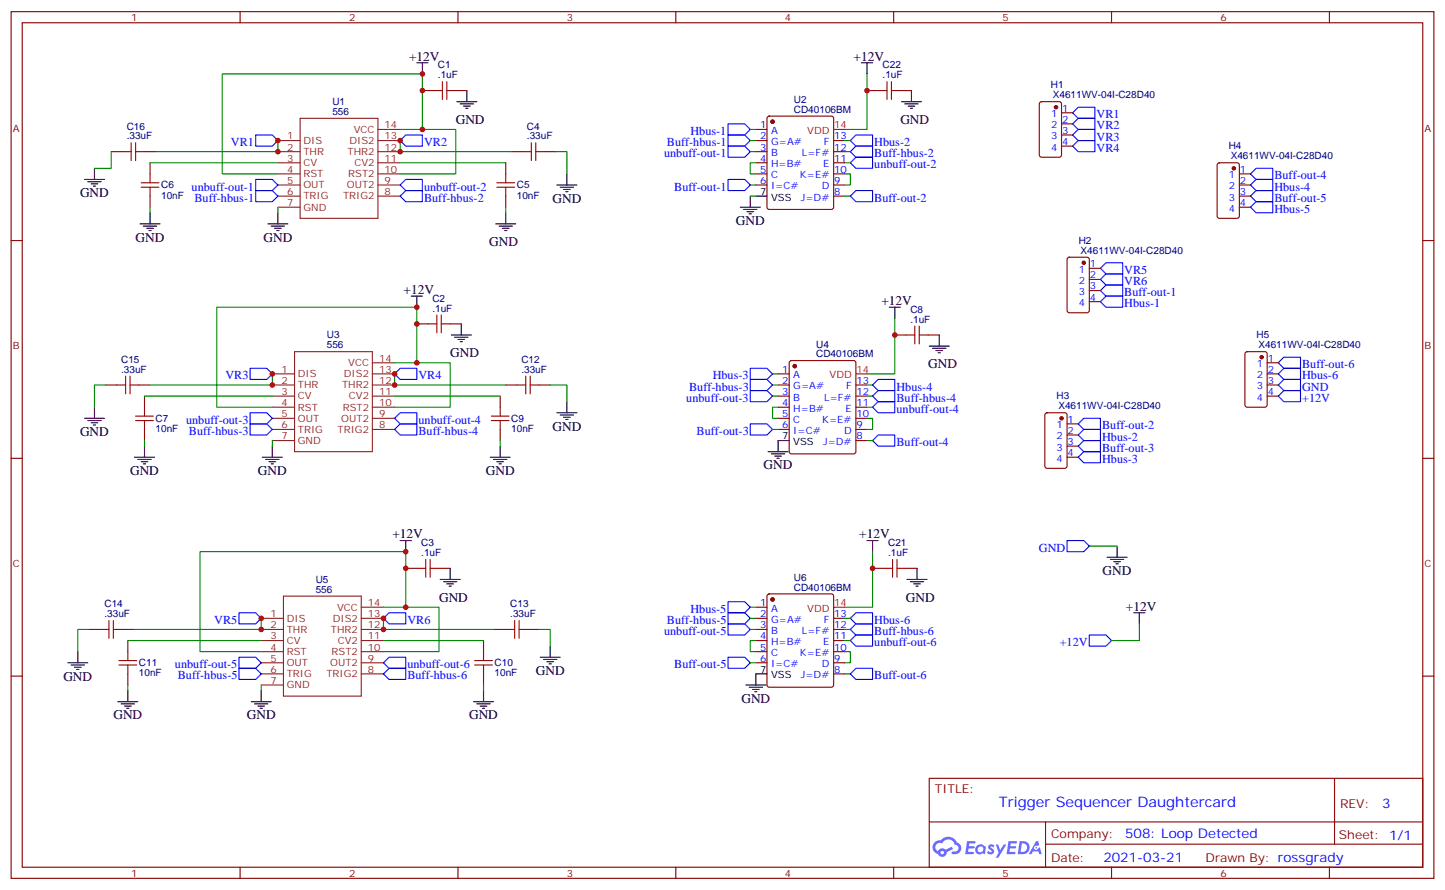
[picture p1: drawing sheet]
<svg xmlns="http://www.w3.org/2000/svg" width="459mm" height="283mm" viewBox="0 0 459 283" stroke-linecap="round" stroke-linejoin="round" font-family="sans-serif">
<g fill="none" stroke="#870000" stroke-width=".35">
<path d="M3.5 3.7h451.6v275.2h-451.6zM7.1 7.2h444.5v268.1h-444.5zM76.2 3.7v3.5M145.3 3.7v3.5M214.5 3.7v3.5M283.6 3.7v3.5M352.8 3.7v3.5M421.9 3.7v3.5M3.5 76.4h3.6M451.6 76.4h3.5M3.5 145.5h3.6M451.6 145.5h3.5"/>
<path d="M3.5 214.7h3.6M451.6 214.7h3.5M294.9 247.1h156.7v28.2h-156.7zM423.5 247.1l.1 20.9M76.2 275.3v3.6M145.3 275.3v3.6M214.5 275.3v3.6M283.6 275.3v3.6M295 261h156.4M331.8 268h119.6M331.8 261v14.1M352.8 275.3v3.6"/>
<path d="M421.9 275.3v3.6"/>
</g>
<g fill="#5487ff">
<path d="M313.9 268.3a1.22 1.22 0 0 1 1.7 .3l-.4 .5a.47 .47 0 0 0-.3-.4 .47 .47 0 0 0-.5 .2l.2 .3a1.14 1.14 0 0 1 .7 1.7 1.14 1.14 0 0 1-1.9 0l-.2-.2 .5-.5 .7 .4a.29 .29 0 0 0 .4-.3 .29 .29 0 0 0-.3-.3 1.04 1.04 0 0 1-.6-1.7z"/>
<path d="M306.9 267h2.4l.3 .2-.1 .5-1.9 .1-.1 .8h1.5l.4 .4-.4 .4h-1.6l-.2 1.1h1.8l.1 .3-.1 .4h-2.7z"/>
<path d="M320.1 267.1l2.6 .1-.1 .5-1.8 .1-.1 .8h1.5l.3 .4-.4 .4h-1.5l-.2 1.1h1.7l.2 .3-.2 .3-2.6 .1z"/>
<path d="M328.8 267.1h.7l.3 1.2-.6 .3a.69 .69 0 0 0-1 .3 .69 .69 0 0 0 .5 1 .69 .69 0 0 0 .8-.7l.5-.2 .6 2.2h-.8l-.2-.9h-1.7l-.5 .9h-.9z"/>
<path d="M316 268.1h.8l.6 1.9 1.1-1.9h.9l-2.5 4.2h-.9l.9-1.5z"/>
<path d="M323.6 267.1l-.6 4.1h1.4a2.11 2.11 0 0 0 2.4-2.1 2.11 2.11 0 0 0-2.5-2zM324.3 267.8a1.43 1.43 0 0 1 1.7 1.6 1.43 1.43 0 0 1-2.1 1.1z"/>
<path d="M309.9 268.7a1.54 1.54 0 0 0-.1 2.1 1.54 1.54 0 0 0 2.2 .2l.6 .2 .3-2.3-.6-.3a1.49 1.49 0 0 0-2.4 .1zM310.2 269.7a.94 .94 0 0 1 1.8 0 .94 .94 0 0 1-1.8 0z"/>
<path d="M296.6 267.4a2.18 2.18 0 0 0 1.1 3.7 1.44 1.44 0 0 0 1.6 1 1.44 1.44 0 0 0 1.2-1.5l2-1-.4-.8-2 1a1.47 1.47 0 0 0-2.4 .5 1.39 1.39 0 0 1-.7-2 1.39 1.39 0 0 1 2-.5 2.12 2.12 0 0 1 2.2-1.3 2.12 2.12 0 0 1 1.9 1.7 1.14 1.14 0 0 1 1.1 1.4 1.14 1.14 0 0 1-1.7 .8 .43 .43 0 0 0-.5 .3 .43 .43 0 0 0 .4 .5 1.98 1.98 0 0 0 2.5-1.2 1.98 1.98 0 0 0-1.2-2.5 3.1 3.1 0 0 0-5.3-.7l-.8 .1zM298.5 270.7a.55 .55 0 0 1 1.1 0 .55 .55 0 0 1-1.1 0z"/>
<circle cx="328.8" cy="269.2" r=".26"/>
</g>
<g fill="none" stroke="#000" stroke-width=".35">
<path d="M132.3 19.9h3.5M134.1 19.9v3.6M273.4 19.9h3.5M275.2 19.9v3.6M145 32.3h6.3M146 33h4.3M147.1 33.7h2.1M147.8 34.4h.7M148.2 28.8v3.5M286.1 32.3h6.4M287.2 33h4.2M288.2 33.7h2.1"/>
<path d="M288.9 34.4h.7M289.3 28.8v3.5M26.8 57h6.4M27.9 57.7h4.2M28.9 58.4h2.1M29.6 59.1h.7M30 53.4v3.6M176.7 58.7h6.4M177.8 59.4h4.2M179.9 55.2v3.5M44.4 71.1h6.4M45.5 71.8h4.2"/>
<path d="M46.6 72.5h2.1M47.3 73.2h.7M47.6 67.6v3.5M85 71.1h6.4M86.1 71.8h4.2M87.1 72.5h2.2M87.8 73.2h.7M88.2 67.6v3.5M157.3 71.1h6.4M158.4 71.8h4.2M159.5 72.5h2.1M160.2 73.2h.7"/>
<path d="M160.5 67.6v3.5M178.9 60.1h2.1M179.6 60.9h.7M234.9 65.8h6.4M236 66.5h4.2M237.1 67.2h2.1M237.8 67.9h.7M238.1 62.3v3.5M239.9 62.3h3.5M130.5 94h3.6M132.3 94v3.5M282.2 97.5h3.6"/>
<path d="M284 97.5v3.6M143.2 106.4h6.4M144.3 107.1h4.2M145.3 107.8h2.2M146 108.5h.8M146.4 102.8v3.6M294.9 109.9h6.4M296 110.6h4.2M297 111.3h2.2M297.7 112h.7M298.1 106.4v3.5M26.8 132.8h6.4"/>
<path d="M27.9 133.5h4.2M28.9 134.2h2.1M29.6 134.9h.7M30 129.3v3.5M176.7 131.1h6.4M177.8 131.8h4.2M178.9 132.5h2.1M179.6 133.2h.7M179.9 127.5v3.6M250.5 139.9h-3.6v3.5M42.7 145.2h6.3M43.7 145.9h4.3"/>
<path d="M44.8 146.6h2.1M45.5 147.3h.7M45.9 141.6v3.6M83.3 145.2h6.3M84.3 145.9h4.2M85.4 146.6h2.1M86.1 147.3h.7M86.4 141.6v3.6M155.6 145.2h6.3M156.6 145.9h4.3M157.7 146.6h2.1M158.4 147.3h.7"/>
<path d="M158.7 141.6v3.6M243.8 143.4h6.3M244.8 144.1h4.3M245.9 144.8h2.1M246.6 145.5h.7M127 171.6h3.5M128.8 171.6v3.6M275.2 171.6h3.5M276.9 171.6v3.6M351.4 176.9h6.3M352.4 177.6h4.3M353.5 178.3h2.1"/>
<path d="M354.2 179h.7M354.5 173.4v3.5M139.7 184h6.3M140.8 184.7h4.2M141.8 185.4h2.1M142.5 186.1h.7M142.9 180.4v3.6M287.9 184h6.3M288.9 184.7h4.3M290 185.4h2.1M290.7 186.1h.7M291 180.4v3.6"/>
<path d="M359.8 194.6h3.6M361.6 194.6v3.5M21.5 210.4h6.4M22.6 211.1h4.2M23.6 211.8h2.2M24.3 212.5h.7M24.7 206.9v3.5M40.6 219.3v3.5M82.9 219.3v3.5M153.5 219.3v3.5M171.4 208.7h6.4M172.5 209.4h4.2"/>
<path d="M173.6 210.1h2.1M174.3 210.8h.7M174.6 205.1v3.6M236.7 217.5h6.4M237.8 218.2h4.2M238.8 218.9h2.1M239.5 219.6h.7M243.4 214h-3.5v3.5M37.4 222.8h6.3M38.5 223.5h4.2M39.5 224.2h2.1M40.2 224.9h.7"/>
<path d="M79.7 222.8h6.4M80.8 223.5h4.2M81.8 224.2h2.2M82.5 224.9h.8M150.3 222.8h6.3M151.3 223.5h4.3M152.4 224.2h2.1M153.1 224.9h.7"/>
</g>
<g fill="none" stroke="#008700" stroke-width=".35">
<path d="M275.2 23.5v17.6h-7.1M35.3 48.2v5.2h-5.3M47.6 51.7h40.6M88.2 44.6v3.6h-38.8M127 41.1h7.1v-17.6h-63.5v31.7h17.6M127 44.6v3.6h35.3M127 51.7h33.5M134.1 41.1h10.5v14.1h-17.6M176.4 48.2h3.5v7M238.1 41.1h1.8M238.1 44.6h1.8M238.1 48.2h1.8"/>
<path d="M238.1 58.7h1.8M239.9 51.7h-1.8v3.5h1.8M268.1 55.2h1.8v3.5h-1.8M268.1 44.6h1.8M268.1 48.2h1.8M268.1 51.7h1.8M47.6 65.8v1.8M88.2 65.8v1.8M160.5 65.8v1.8M238.1 62.3h1.8M268.1 62.3h1.8M86.4 118.7v3.5h-38.8"/>
<path d="M125.2 115.2h7.1v-17.7h-63.5v31.8h17.6M125.2 118.7v3.5h35.3M132.3 115.2h10.6v14.1h-17.7M245.2 118.7h1.7M284 101.1v17.6h-8.8M33.5 122.2h-3.5v7.1M45.9 125.8h40.5M45.9 139.9v1.7M86.4 139.9v1.7M125.2 125.8h33.5M158.7 139.9v1.7M174.6 122.2h5.3v5.3"/>
<path d="M245.2 122.2h1.7M245.2 125.8h1.7M245.2 136.3h1.7M246.9 129.3h-1.7v3.5h1.7M275.2 132.8h1.7v3.5h-1.7M275.2 122.2h1.7M275.2 125.8h1.7M275.2 139.9h1.7M275.2 129.3h1.7M276.9 175.2v17.6h-8.8M345.7 173.4h8.8M28.2 199.8h-3.5v7.1"/>
<path d="M82.9 196.3v3.5h-40.6M121.7 192.8h7.1v-17.6h-65.3v31.7h19.4M121.7 196.3v3.5h35.3M128.8 192.8h10.5v14.1h-17.6M171.1 199.8h3.5v5.3M238.1 196.3h1.8M238.1 199.8h1.8M238.1 192.8h1.8M268.1 196.3h1.8M268.1 199.8h1.8M361.6 198.1v5.3h-8.8M40.6 203.4h42.3"/>
<path d="M40.6 217.5v1.8M82.9 217.5v1.8M121.7 203.4h31.8M153.5 217.5v1.8M238.1 210.4h1.8M239.9 203.4h-1.8v3.5h1.8M268.1 206.9h1.8v3.5h-1.8M268.1 214h1.8M268.1 203.4h1.8"/>
</g>
<g fill="#870000" stroke="#870000" stroke-width=".35">
<circle cx="252.2" cy="116.2" r=".53"/>
<circle cx="245.2" cy="190.3" r=".53"/>
<circle cx="335.1" cy="34" r=".53"/>
<circle cx="344" cy="83.4" r=".53"/>
<circle cx="336.9" cy="132.8" r=".53"/>
<circle cx="391.6" cy="53.4" r=".53"/>
<circle cx="245.2" cy="38.6" r=".53"/>
<circle cx="400.4" cy="113.4" r=".53"/>
</g>
<g fill="none" stroke="#870000" stroke-width=".35">
<path d="M134.1 28.8h3.5M144.6 28.8h3.6M243.7 37.1l.4-.2h19.8l.5 .2 .2 .5v28.2l-.3 .5-.4 .2h-19.8l-.5-.2-.2-.5v-28.2zM275.2 28.8h3.5M285.8 28.8h3.5M330.1 32.5l.5-.2h5.6l.6 .4 .1 16.5-.5 .7h-5.8l-.7-.4-.1-16.5zM336.9 35.8h3.5M336.9 39.3h3.5M35.3 48.2h3.5M45.9 48.2h3.5M47.6 51.7v3.5M160.5 51.7v3.5"/>
<path d="M162.3 48.2h3.5M172.9 48.2h3.5M239.9 55.2h3.5M239.9 58.7h3.5M239.9 41.1h3.5M239.9 44.6h3.5M239.9 48.2h3.5M239.9 51.7h3.5M264.6 55.2h3.5M264.6 58.7h3.5M264.6 44.6h3.5M264.6 48.2h3.5"/>
<path d="M264.6 51.7h3.5M336.9 42.9h3.5M336.9 46.4h3.5M386.5 51.9l.5-.2h5.6l.7 .4v16.5l-.4 .7h-5.9l-.7-.4v-16.5zM393.3 55.2h3.6M393.3 58.7h3.6M47.6 62.3v3.5M160.5 62.3v3.5M264.6 62.3h3.5M393.3 62.3h3.6M393.3 65.8h3.6M338.9 81.9l.5-.2h5.6l.7 .4v16.5l-.4 .7h-5.9l-.7-.5v-16.4z"/>
<path d="M345.7 85.2h3.5M345.7 88.7h3.5M345.7 92.3h3.5M345.7 95.8h3.5M132.3 102.8h3.5M142.9 102.8h3.5M246.9 118.7h3.6M250.7 114.7l.5-.2h19.7l.5 .2 .2 .5v28.2l-.2 .5-.5 .2h-19.7l-.5-.2-.2-.5v-28.2zM284 106.4h3.5M294.6 106.4h3.5M395.3 111.9l.5-.2h5.7l.6 .4 .1 16.5-.5 .6-5.9 .1-.6-.5-.1-16.4zM402.2 118.7h3.5"/>
<path d="M402.2 115.2h3.5M33.5 122.2h3.5M44.1 122.2h3.5M45.9 125.8v3.5M45.9 136.3v3.6M158.7 125.8v3.5M158.7 136.3v3.6M160.5 122.2h3.5M171.1 122.2h3.5M246.9 122.2h3.6M246.9 125.8h3.6M246.9 129.3h3.6"/>
<path d="M246.9 132.8h3.6M246.9 136.3h3.6M271.6 122.2h3.6M271.6 125.8h3.6M271.6 129.3h3.6M271.6 132.8h3.6M271.6 136.3h3.6M271.6 139.9h3.6M331.8 131.3l.5-.2h5.7l.6 .4 .1 16.5-.5 .6-5.9 .1-.6-.5-.1-16.4zM338.7 134.6h3.5M338.7 138.1h3.5M402.2 122.2h3.5"/>
<path d="M402.2 125.8h3.5M338.7 141.6h3.5M338.7 145.2h3.5M28.2 199.8h3.5M38.8 199.8h3.5M128.8 180.4h3.5M139.3 180.4h3.6M157 199.8h3.5M167.6 199.8h3.5M239.9 192.8h3.5M239.9 196.3h3.5M239.9 199.8h3.5"/>
<path d="M243.7 188.8l.4-.2h19.8l.5 .2 .2 .5v28.2l-.3 .5-.4 .2h-19.8l-.5-.2-.2-.5v-28.2zM264.6 196.3h3.5M264.6 199.8h3.5M276.9 180.4h3.6M287.5 180.4h3.5M40.6 203.4v3.5M40.6 214v3.5M153.5 203.4v3.5M153.5 214v3.5M239.9 203.4h3.5M239.9 206.9h3.5M239.9 210.4h3.5"/>
<path d="M264.6 203.4h3.5M264.6 206.9h3.5M264.6 210.4h3.5M264.6 214h3.5"/>
</g>
<path d="M264.6 41.1h3.5M271.6 118.7h3.6M264.6 192.8h3.5" fill="none" stroke="#f00" stroke-width=".35"/>
<g fill="none" stroke="#a10000" stroke-width=".35">
<path d="M137.6 28.8h2.8M140.4 25.9v5.7M141.8 28.8h2.8M141.8 25.9v5.7M278.7 28.8h2.8M281.5 25.9v5.7M282.9 25.9v5.7M282.9 28.8h2.9M38.8 48.2h2.8M41.6 45.3v5.7M43 48.2h2.9M43 45.3v5.7"/>
<path d="M44.8 58h5.6M44.8 59.4h5.6M47.6 55.2v2.8M47.6 59.4v2.9M157.7 58h5.6M157.7 59.4h5.6M160.5 55.2v2.8M160.5 59.4v2.9M165.8 48.2h2.8M168.6 45.3v5.7M170 45.3v5.7M170 48.2h2.9"/>
<path d="M39.9 119.4v5.7M41.3 119.4v5.7M135.8 102.8h2.8M138.6 100v5.7M140.1 100v5.7M140.1 102.8h2.8M166.9 119.4v5.7M168.3 119.4v5.7M287.5 106.4h2.8M290.3 103.5v5.7M291.7 103.5v5.7M291.7 106.4h2.9"/>
<path d="M37 122.2h2.9M41.3 122.2h2.8M43 132.1h5.7M43 133.5h5.7M45.9 129.3v2.8M45.9 133.5v2.8M155.9 132.1h5.7M155.9 133.5h5.7M158.7 129.3v2.8M158.7 133.5v2.8M164 122.2h2.9M168.3 122.2h2.8"/>
<path d="M135.1 177.6v5.7M136.5 177.6v5.7M283.3 177.6v5.7M284.7 177.6v5.7M31.7 199.8h2.9M34.6 197v5.7M36 199.8h2.8M36 197v5.7M132.3 180.4h2.8M136.5 180.4h2.8M160.5 199.8h2.8M163.3 197v5.7"/>
<path d="M164.7 197v5.7M164.7 199.8h2.9M280.5 180.4h2.8M284.7 180.4h2.8M37.7 209.7h5.7M37.7 211.1h5.7M40.6 206.9v2.8M40.6 211.1v2.9M150.6 209.7h5.7M150.6 211.1h5.7M153.5 206.9v2.8M153.5 211.1v2.9"/>
</g>
<g fill="none" stroke="#00f" stroke-width=".35">
<path d="M231.1 39.3h5.3l1.7 1.8-1.7 1.8h-5.3zM342.2 34h5.3v3.6h-5.3l-1.8-1.8zM342.2 37.6h5.3v3.5h-5.3l-1.8-1.8zM81.1 57h5.3l1.8 1.7-1.8 1.8h-5.3zM81.1 42.9h5.3l1.8 1.7-1.8 1.8h-5.3zM127 44.6l1.8-1.7h5.3v3.5h-5.3zM128.8 57h5.3v3.5h-5.3l-1.8-1.8zM231.1 42.9h5.3l1.7 1.7-1.7 1.8h-5.3zM231.1 46.4h5.3l1.7 1.8-1.7 1.7h-5.3zM231.1 57h5.3l1.7 1.7-1.7 1.8h-5.3zM271.6 42.9h5.3v3.5h-5.3l-1.7-1.8zM271.6 46.4h5.3v3.5h-5.3l-1.7-1.7z"/>
<path d="M271.6 49.9h5.3v3.5h-5.3l-1.7-1.7zM342.2 41.1h5.3v3.5h-5.3l-1.8-1.7zM342.2 44.6h5.3v3.6h-5.3l-1.8-1.8zM396.9 55.2l1.7-1.8h5.3v3.6h-5.3zM398.6 57h5.3v3.5h-5.3l-1.7-1.8zM81.1 60.5h5.3l1.8 1.8-1.8 1.7h-5.3zM128.8 60.5h5.3v3.5h-5.3l-1.8-1.7zM271.6 60.5h5.3v3.5h-5.3l-1.7-1.7zM396.9 62.3l1.7-1.8h5.3v3.5h-5.3zM398.6 64h5.3v3.6h-5.3l-1.7-1.8zM349.2 85.2l1.8-1.8h5.3v3.6h-5.3zM349.2 88.7l1.8-1.7h5.3v3.5h-5.3z"/>
<path d="M349.2 95.8l1.8-1.8h5.3v3.5h-5.3zM351 90.5h5.3v3.5h-5.3l-1.8-1.7zM79.4 116.9h5.3l1.7 1.8-1.7 1.8h-5.3zM127 116.9h5.3v3.6h-5.3l-1.8-1.8zM238.1 116.9h5.3l1.8 1.8-1.8 1.8h-5.3zM407.5 113.4h5.2v3.5h-5.2l-1.8-1.7zM407.5 116.9h5.2v3.6h-5.2l-1.8-1.8zM79.4 134.6h5.3l1.7 1.7-1.7 1.8h-5.3zM79.4 131.1h5.3l1.7 1.7-1.7 1.8h-5.3zM127 134.6h5.3v3.5h-5.3l-1.8-1.8zM127 131.1h5.3v3.5h-5.3l-1.8-1.8zM238.1 124h5.3l1.8 1.8-1.8 1.7h-5.3z"/>
<path d="M238.1 120.5h5.3l1.8 1.7-1.8 1.8h-5.3zM238.1 134.6h5.3l1.8 1.7-1.8 1.8h-5.3zM278.7 120.5h5.3v3.5h-5.3l-1.8-1.8zM278.7 138.1h5.3v3.5h-5.3l-1.8-1.7zM278.7 124h5.3v3.5h-5.3l-1.8-1.7zM278.7 127.5h5.3v3.6h-5.3l-1.8-1.8zM342.2 134.6l1.8-1.8h5.2v3.5h-5.2zM344 136.3h5.2v3.6h-5.2l-1.8-1.8zM405.7 125.8l1.8-1.8h5.2v3.5h-5.2zM407.5 120.5h5.2v3.5h-5.2l-1.8-1.8zM342.2 141.6l1.8-1.7h5.2v3.5h-5.2zM344 143.4h5.2v3.5h-5.2l-1.8-1.7z"/>
<path d="M338.7 171.6h5.3l1.7 1.8-1.7 1.8h-5.3zM75.8 194.6h5.3l1.8 1.7-1.8 1.8h-5.3zM123.5 194.6h5.3v3.5h-5.3l-1.8-1.8zM231.1 198.1h5.3l1.7 1.7-1.7 1.8h-5.3zM231.1 191h5.3l1.7 1.8-1.7 1.8h-5.3zM231.1 194.6h5.3l1.7 1.7-1.7 1.8h-5.3zM271.6 194.6h5.3v3.5h-5.3l-1.7-1.8zM271.6 198.1h5.3v3.5h-5.3l-1.7-1.8zM75.8 212.2h5.3l1.8 1.8-1.8 1.7h-5.3zM75.8 208.7h5.3l1.8 1.7-1.8 1.8h-5.3zM123.5 212.2h5.3v3.5h-5.3l-1.8-1.7zM123.5 208.7h5.3v3.5h-5.3l-1.8-1.8z"/>
<path d="M231.1 208.7h5.3l1.7 1.7-1.7 1.8h-5.3zM271.6 212.2h5.3v3.5h-5.3l-1.7-1.7zM271.6 201.6h5.3v3.5h-5.3l-1.7-1.7zM345.7 201.6h5.3l1.8 1.8-1.8 1.7h-5.3z"/>
</g>
<g fill="none" stroke="#8c2424" stroke-width=".35">
<path d="M95.2 37.6h24.7v31.7h-24.7zM88.2 58.7h7M88.2 51.7h7M88.2 55.2h7M88.2 48.2h7M88.2 44.6h7M119.9 58.7h7.1M119.9 51.7h7.1M119.9 55.2h7.1M119.9 48.2h7.1M119.9 44.6h7.1M119.9 41.1h7.1"/>
<path d="M88.2 65.8h7M88.2 62.3h7M119.9 62.3h7.1M86.4 118.7h7.1M93.5 111.7h24.7v31.7h-24.7zM118.2 118.7h7M118.2 115.2h7M86.4 139.9h7.1M86.4 136.3h7.1M86.4 132.8h7.1M86.4 125.8h7.1M86.4 129.3h7.1"/>
<path d="M86.4 122.2h7.1M118.2 136.3h7M118.2 132.8h7M118.2 125.8h7M118.2 129.3h7M118.2 122.2h7M82.9 199.8h7.1M82.9 196.3h7.1M90 189.3h24.7v31.7h-24.7zM114.7 199.8h7M114.7 196.3h7M114.7 192.8h7"/>
<path d="M82.9 217.5h7.1M82.9 214h7.1M82.9 210.4h7.1M82.9 203.4h7.1M82.9 206.9h7.1M114.7 214h7M114.7 210.4h7M114.7 203.4h7M114.7 206.9h7"/>
</g>
<g fill="#c00">
<circle cx="284" cy="106.4" r=".88"/>
<circle cx="276.9" cy="180.4" r=".88"/>
<circle cx="275.2" cy="28.8" r=".88"/>
<circle cx="134.1" cy="28.8" r=".88"/>
<circle cx="132.3" cy="102.8" r=".88"/>
<circle cx="128.8" cy="180.4" r=".88"/>
<circle cx="132.3" cy="97.5" r=".88"/>
<circle cx="134.1" cy="23.5" r=".88"/>
<circle cx="134.1" cy="41.1" r=".88"/>
<circle cx="132.3" cy="115.2" r=".88"/>
<circle cx="128.8" cy="175.2" r=".88"/>
<circle cx="128.8" cy="192.8" r=".88"/>
<circle cx="88.2" cy="44.6" r=".88"/>
<circle cx="86.4" cy="118.7" r=".88"/>
<circle cx="82.9" cy="196.3" r=".88"/>
<circle cx="127" cy="44.6" r=".88"/>
<circle cx="125.2" cy="118.7" r=".88"/>
<circle cx="121.7" cy="196.3" r=".88"/>
<circle cx="88.2" cy="48.2" r=".88"/>
<circle cx="86.4" cy="122.2" r=".88"/>
<circle cx="82.9" cy="199.8" r=".88"/>
<circle cx="121.7" cy="199.8" r=".88"/>
<circle cx="125.2" cy="122.2" r=".88"/>
<circle cx="127" cy="48.2" r=".88"/>
</g>
<text font-size="4.6" fill="#00f" x="317" y="256.1">Trigger Sequencer Daughtercard</text>
<g font-size="4.2">
<text x="129.8" y="19.2">+12V</text>
<text x="270.9" y="19.2">+12V</text>
<text x="144.6" y="39.3">GND</text>
<text x="285.8" y="39.3">GND</text>
<text x="25.4" y="62.6">GND</text>
<text x="175.3" y="64.4">GND</text>
<text x="233.5" y="71.4">GND</text>
<text x="43" y="76.7">GND</text>
<text x="83.6" y="76.7">GND</text>
<text x="155.2" y="78.1">GND</text>
<text x="128.1" y="93.3">+12V</text>
<text x="279.8" y="96.8">+12V</text>
<text x="142.9" y="113.4">GND</text>
<text x="294.6" y="116.9">GND</text>
<text x="175.3" y="136.7">GND</text>
<text x="25.4" y="138.5">GND</text>
<text x="242.4" y="149">GND</text>
<text x="41.3" y="150.8">GND</text>
<text x="81.8" y="150.8">GND</text>
<text x="154.2" y="150.8">GND</text>
<text x="124.5" y="170.9">+12V</text>
<text x="272.7" y="170.9">+12V</text>
<text x="350" y="182.6">GND</text>
<text x="139.3" y="191">GND</text>
<text x="287.5" y="191">GND</text>
<text x="357.4" y="193.9">+12V</text>
<text x="170" y="214.3">GND</text>
<text x="20.1" y="216.1">GND</text>
<text x="235.3" y="223.1">GND</text>
<text x="36" y="228.4">GND</text>
<text x="78.3" y="228.4">GND</text>
<text x="148.9" y="228.4">GND</text>
</g>
<g font-size="4.2" fill="#00f">
<text x="438.7" y="256.4">3</text>
<text x="357.1" y="265.9">508: Loop Detected</text>
<text x="350.2" y="273.7">2021-03-21</text>
</g>
<g font-size="3.9" fill="#00f">
<text x="348" y="37.6">VR1</text>
<text x="348" y="41.1">VR2</text>
<text x="73.3" y="46.4">VR1</text>
<text x="134.6" y="46.4">VR2</text>
<text x="211.6" y="46.4">Buff-hbus-1</text>
<text x="219.1" y="42.9">Hbus-1</text>
<text x="277.5" y="46.4">Hbus-2</text>
<text x="348" y="44.6">VR3</text>
<text x="210.7" y="49.9">unbuff-out-1</text>
<text x="277.5" y="49.9">Buff-hbus-2</text>
<text x="277.5" y="53.4">unbuff-out-2</text>
<text x="348" y="48.2">VR4</text>
<text x="404.5" y="57">Buff-out-4</text>
<text x="60.8" y="60.5">unbuff-out-1</text>
<text x="61.7" y="64">Buff-hbus-1</text>
<text x="134.6" y="64">Buff-hbus-2</text>
<text x="134.6" y="60.5">unbuff-out-2</text>
<text x="214" y="60.5">Buff-out-1</text>
<text x="277.5" y="64">Buff-out-2</text>
<text x="404.5" y="64">Buff-out-5</text>
<text x="404.5" y="60.5">Hbus-4</text>
<text x="404.5" y="67.6">Hbus-5</text>
<text x="356.8" y="87">VR5</text>
<text x="356.8" y="94">Buff-out-1</text>
<text x="356.8" y="90.5">VR6</text>
<text x="356.8" y="97.5">Hbus-1</text>
<text x="413.3" y="116.9">Buff-out-6</text>
<text x="71.6" y="120.5">VR3</text>
<text x="132.8" y="120.5">VR4</text>
<text x="218.7" y="124">Buff-hbus-3</text>
<text x="226.2" y="120.5">Hbus-3</text>
<text x="284.5" y="124">Hbus-4</text>
<text x="413.3" y="120.5">Hbus-6</text>
<text x="413.3" y="124">GND</text>
<text x="217.8" y="127.5">unbuff-out-3</text>
<text x="284.5" y="127.5">Buff-hbus-4</text>
<text x="284.5" y="131.1">unbuff-out-4</text>
<text x="413.3" y="127.5">+12V</text>
<text x="59.1" y="134.6">unbuff-out-3</text>
<text x="132.8" y="134.6">unbuff-out-4</text>
<text x="349.8" y="136.3">Buff-out-2</text>
<text x="59.9" y="138.1">Buff-hbus-3</text>
<text x="132.8" y="138.1">Buff-hbus-4</text>
<text x="221.1" y="138.1">Buff-out-3</text>
<text x="284.5" y="141.6">Buff-out-4</text>
<text x="349.8" y="143.4">Buff-out-3</text>
<text x="349.8" y="139.9">Hbus-2</text>
<text x="349.8" y="146.9">Hbus-3</text>
<text x="329.8" y="175.2">GND</text>
<text x="219.1" y="194.6">Hbus-5</text>
<text x="68" y="198.1">VR5</text>
<text x="129.3" y="198.1">VR6</text>
<text x="210.7" y="201.6">unbuff-out-5</text>
<text x="211.6" y="198.1">Buff-hbus-5</text>
<text x="277.5" y="198.1">Hbus-6</text>
<text x="277.5" y="201.6">Buff-hbus-6</text>
<text x="277.5" y="205.1">unbuff-out-6</text>
<text x="336.3" y="205.1">+12V</text>
<text x="55.5" y="212.2">unbuff-out-5</text>
<text x="56.4" y="215.7">Buff-hbus-5</text>
<text x="129.3" y="215.7">Buff-hbus-6</text>
<text x="129.3" y="212.2">unbuff-out-6</text>
<text x="214" y="212.2">Buff-out-5</text>
<text x="277.5" y="215.7">Buff-out-6</text>
</g>
<g font-size="3.9" fill="#800">
<text x="296.7" y="251.7">TITLE:</text>
<text x="425.3" y="256.4">REV:</text>
<text x="333.6" y="265.9">Company:</text>
<text x="425" y="266.5">Sheet: 1/1</text>
<text x="333.6" y="273.6">Date:</text>
<text x="382.6" y="273.7">Drawn By: rossgrady</text>
</g>
<g font-size="3.2" fill="#800">
<text x="41.6" y="6.7">1</text>
<text x="110.8" y="6.7">2</text>
<text x="179.9" y="6.7">3</text>
<text x="249.1" y="6.7">4</text>
<text x="318.2" y="6.7">5</text>
<text x="387.3" y="6.7">6</text>
<text x="4.1" y="41.8">A</text>
<text x="452.1" y="41.8">A</text>
<text x="4.1" y="110.9">B</text>
<text x="452.1" y="110.9">B</text>
<text x="4.1" y="180.1">C</text>
<text x="452.1" y="180.1">C</text>
<text x="41.6" y="278.3">1</text>
<text x="110.8" y="278.3">2</text>
<text x="179.9" y="278.3">3</text>
<text x="249.1" y="278.3">4</text>
<text x="318.2" y="278.3">5</text>
<text x="387.3" y="278.3">6</text>
</g>
<g font-size="3.2" fill="#000080">
<text x="139" y="21.7">C1</text>
<text x="280.1" y="21.7">C22</text>
<text x="139" y="24.9">.1uF</text>
<text x="280.1" y="24.9">.1uF</text>
<text x="333.5" y="28">H1</text>
<text x="105.5" y="33.4">U1</text>
<text x="252" y="35.8">CD40106BM</text>
<text x="252" y="32.7">U2</text>
<text x="334.1" y="31.2">X4611WV-04I-C28D40</text>
<text x="40.2" y="41.1">C16</text>
<text x="105.5" y="36.5">556</text>
<text x="167.2" y="41.1">C4</text>
<text x="40.2" y="44.3">.33uF</text>
<text x="167.2" y="44.3">.33uF</text>
<text x="390" y="47.4">H4</text>
<text x="390.6" y="50.6">X4611WV-04I-C28D40</text>
<text x="51.2" y="59.8">C6</text>
<text x="164" y="59.8">C5</text>
<text x="51.2" y="63">10nF</text>
<text x="164" y="63">10nF</text>
<text x="342.4" y="77.4">H2</text>
<text x="343" y="80.6">X4611WV-04I-C28D40</text>
<text x="137.2" y="95.8">C2</text>
<text x="137.2" y="99">.1uF</text>
<text x="288.9" y="99.3">C8</text>
<text x="103.7" y="107.5">U3</text>
<text x="288.9" y="102.5">.1uF</text>
<text x="398.8" y="107.3">H5</text>
<text x="103.7" y="110.6">556</text>
<text x="259" y="113.4">CD40106BM</text>
<text x="259" y="110.4">U4</text>
<text x="399.4" y="110.6">X4611WV-04I-C28D40</text>
<text x="38.5" y="118.4">.33uF</text>
<text x="38.5" y="115.2">C15</text>
<text x="165.5" y="118.4">.33uF</text>
<text x="165.5" y="115.2">C12</text>
<text x="335.3" y="126.7">H3</text>
<text x="335.9" y="130">X4611WV-04I-C28D40</text>
<text x="49.4" y="137.1">10nF</text>
<text x="49.4" y="133.9">C7</text>
<text x="162.3" y="137.1">10nF</text>
<text x="162.3" y="133.9">C9</text>
<text x="133.7" y="173.4">C3</text>
<text x="281.9" y="173.4">C21</text>
<text x="133.7" y="176.6">.1uF</text>
<text x="281.9" y="176.6">.1uF</text>
<text x="100.2" y="185.1">U5</text>
<text x="252" y="184.4">U6</text>
<text x="100.2" y="188.2">556</text>
<text x="252" y="187.5">CD40106BM</text>
<text x="33.2" y="196">.33uF</text>
<text x="33.2" y="192.8">C14</text>
<text x="161.9" y="196">.33uF</text>
<text x="161.9" y="192.8">C13</text>
<text x="44.1" y="214.7">10nF</text>
<text x="44.1" y="211.5">C11</text>
<text x="157" y="214.7">10nF</text>
<text x="157" y="211.5">C10</text>
</g>
<g font-size="3.2" fill="#00f">
<text x="337.1" y="35.5">1</text>
<text x="241.2" y="40.7">1</text>
<text x="333.6" y="37.2">1</text>
<text x="333.6" y="40.7">2</text>
<text x="337.1" y="39">2</text>
<text x="241.2" y="44.3">2</text>
<text x="241.2" y="47.8">3</text>
<text x="244.7" y="42.5">A</text>
<text x="244.7" y="46">G=A#</text>
<text x="261.5" y="46">F</text>
<text x="264.8" y="47.8">12</text>
<text x="264.8" y="44.3">13</text>
<text x="333.6" y="44.3">3</text>
<text x="333.6" y="47.8">4</text>
<text x="337.1" y="42.5">3</text>
<text x="337.1" y="46">4</text>
<text x="241.2" y="51.3">4</text>
<text x="244.7" y="49.6">B</text>
<text x="244.7" y="53.1">H=B#</text>
<text x="254.5" y="49.6">L=F#</text>
<text x="261.3" y="53.1">E</text>
<text x="264.8" y="51.3">11</text>
<text x="241.2" y="54.9">5</text>
<text x="241.2" y="58.4">6</text>
<text x="244.7" y="56.6">C</text>
<text x="253.9" y="56.6">K=E#</text>
<text x="264.8" y="58.4">9</text>
<text x="264.8" y="54.9">10</text>
<text x="390" y="56.6">1</text>
<text x="393.5" y="54.9">1</text>
<text x="393.5" y="58.4">2</text>
<text x="244.7" y="60.1">I=C#</text>
<text x="254.2" y="63.7">J=D#</text>
<text x="260.8" y="60.1">D</text>
<text x="264.8" y="61.9">8</text>
<text x="390" y="60.1">2</text>
<text x="390" y="63.7">3</text>
<text x="393.5" y="61.9">3</text>
<text x="393.5" y="65.4">4</text>
<text x="390" y="67.2">4</text>
<text x="342.4" y="86.6">1</text>
<text x="345.9" y="84.8">1</text>
<text x="345.9" y="88.4">2</text>
<text x="342.4" y="90.1">2</text>
<text x="342.4" y="93.7">3</text>
<text x="345.9" y="91.9">3</text>
<text x="345.9" y="95.4">4</text>
<text x="342.4" y="97.2">4</text>
<text x="248.3" y="118.4">1</text>
<text x="398.8" y="116.6">1</text>
<text x="402.3" y="114.8">1</text>
<text x="402.3" y="118.4">2</text>
<text x="248.3" y="121.9">2</text>
<text x="248.3" y="125.4">3</text>
<text x="251.8" y="120.1">A</text>
<text x="251.8" y="123.6">G=A#</text>
<text x="268.5" y="123.6">F</text>
<text x="271.8" y="125.4">12</text>
<text x="271.8" y="121.9">13</text>
<text x="398.8" y="120.1">2</text>
<text x="398.8" y="123.6">3</text>
<text x="402.3" y="121.9">3</text>
<text x="402.3" y="125.4">4</text>
<text x="248.3" y="128.9">4</text>
<text x="251.8" y="127.2">B</text>
<text x="251.8" y="130.7">H=B#</text>
<text x="261.6" y="127.2">L=F#</text>
<text x="268.3" y="130.7">E</text>
<text x="271.8" y="128.9">11</text>
<text x="398.8" y="127.2">4</text>
<text x="248.3" y="132.5">5</text>
<text x="248.3" y="136">6</text>
<text x="251.8" y="134.2">C</text>
<text x="251.8" y="137.8">I=C#</text>
<text x="260.9" y="134.2">K=E#</text>
<text x="267.9" y="137.8">D</text>
<text x="271.8" y="136">9</text>
<text x="271.8" y="132.5">10</text>
<text x="335.3" y="136">1</text>
<text x="338.8" y="134.2">1</text>
<text x="338.8" y="137.8">2</text>
<text x="261.3" y="141.3">J=D#</text>
<text x="271.8" y="139.5">8</text>
<text x="335.3" y="139.5">2</text>
<text x="335.3" y="143.1">3</text>
<text x="338.8" y="141.3">3</text>
<text x="335.3" y="146.6">4</text>
<text x="338.8" y="144.8">4</text>
<text x="241.2" y="192.4">1</text>
<text x="241.2" y="196">2</text>
<text x="244.7" y="194.2">A</text>
<text x="244.7" y="197.7">G=A#</text>
<text x="261.5" y="197.7">F</text>
<text x="264.8" y="196">13</text>
<text x="241.2" y="199.5">3</text>
<text x="241.2" y="203">4</text>
<text x="244.7" y="201.3">B</text>
<text x="254.5" y="201.3">L=F#</text>
<text x="264.8" y="203">11</text>
<text x="264.8" y="199.5">12</text>
<text x="241.2" y="206.6">5</text>
<text x="244.7" y="204.8">H=B#</text>
<text x="244.7" y="208.3">C</text>
<text x="253.9" y="208.3">K=E#</text>
<text x="261.3" y="204.8">E</text>
<text x="264.8" y="206.6">10</text>
<text x="241.2" y="210.1">6</text>
<text x="244.7" y="211.8">I=C#</text>
<text x="254.2" y="215.4">J=D#</text>
<text x="260.8" y="211.8">D</text>
<text x="264.8" y="213.6">8</text>
<text x="264.8" y="210.1">9</text>
</g>
<g font-size="3.2" fill="#8d2323">
<text x="122.1" y="40.7">14</text>
<text x="91.1" y="47.8">2</text>
<text x="91.1" y="44.3">1</text>
<text x="96.3" y="45.7">DIS</text>
<text x="110.9" y="45.7">DIS2</text>
<text x="112.3" y="42.2">VCC</text>
<text x="122.1" y="47.8">12</text>
<text x="122.1" y="44.3">13</text>
<text x="91.1" y="51.3">3</text>
<text x="96.3" y="52.7">CV</text>
<text x="96.3" y="49.2">THR</text>
<text x="110.3" y="49.2">THR2</text>
<text x="112.5" y="52.7">CV2</text>
<text x="122.1" y="51.3">11</text>
<text x="91.1" y="58.4">5</text>
<text x="91.1" y="54.9">4</text>
<text x="96.3" y="59.8">OUT</text>
<text x="96.3" y="56.3">RST</text>
<text x="110.1" y="59.8">OUT2</text>
<text x="110.5" y="56.3">RST2</text>
<text x="122.1" y="58.4">9</text>
<text x="122.1" y="54.9">10</text>
<text x="91.1" y="65.4">7</text>
<text x="91.1" y="61.9">6</text>
<text x="96.3" y="63.3">TRIG</text>
<text x="108.9" y="63.3">TRIG2</text>
<text x="122.1" y="61.9">8</text>
<text x="96.3" y="66.9">GND</text>
<text x="89.4" y="118.4">1</text>
<text x="94.5" y="119.8">DIS</text>
<text x="109.2" y="119.8">DIS2</text>
<text x="110.5" y="116.2">VCC</text>
<text x="120.3" y="118.4">13</text>
<text x="120.3" y="114.8">14</text>
<text x="89.4" y="125.4">3</text>
<text x="89.4" y="121.9">2</text>
<text x="94.5" y="123.3">THR</text>
<text x="108.6" y="123.3">THR2</text>
<text x="120.3" y="125.4">11</text>
<text x="120.3" y="121.9">12</text>
<text x="89.4" y="128.9">4</text>
<text x="94.5" y="126.8">CV</text>
<text x="94.5" y="130.4">RST</text>
<text x="108.8" y="130.4">RST2</text>
<text x="110.7" y="126.8">CV2</text>
<text x="120.3" y="128.9">10</text>
<text x="89.4" y="136">6</text>
<text x="89.4" y="132.5">5</text>
<text x="94.5" y="137.4">TRIG</text>
<text x="94.5" y="133.9">OUT</text>
<text x="107.1" y="137.4">TRIG2</text>
<text x="108.3" y="133.9">OUT2</text>
<text x="120.3" y="136">8</text>
<text x="120.3" y="132.5">9</text>
<text x="89.4" y="139.5">7</text>
<text x="94.5" y="140.9">GND</text>
<text x="85.8" y="196">1</text>
<text x="91" y="197.4">DIS</text>
<text x="105.6" y="197.4">DIS2</text>
<text x="107" y="193.9">VCC</text>
<text x="116.8" y="196">13</text>
<text x="116.8" y="192.4">14</text>
<text x="85.8" y="203">3</text>
<text x="85.8" y="199.5">2</text>
<text x="91" y="200.9">THR</text>
<text x="105" y="200.9">THR2</text>
<text x="116.8" y="203">11</text>
<text x="116.8" y="199.5">12</text>
<text x="85.8" y="206.6">4</text>
<text x="91" y="204.4">CV</text>
<text x="91" y="208">RST</text>
<text x="105.2" y="208">RST2</text>
<text x="107.2" y="204.4">CV2</text>
<text x="116.8" y="206.6">10</text>
<text x="85.8" y="213.6">6</text>
<text x="85.8" y="210.1">5</text>
<text x="91" y="215">TRIG</text>
<text x="91" y="211.5">OUT</text>
<text x="103.6" y="215">TRIG2</text>
<text x="104.8" y="211.5">OUT2</text>
<text x="116.8" y="213.6">8</text>
<text x="116.8" y="210.1">9</text>
<text x="85.8" y="217.1">7</text>
<text x="91" y="218.5">GND</text>
</g>
<g font-size="3.2" fill="#f00">
<text x="264.8" y="40.7">14</text>
<text x="256.2" y="42.5">VDD</text>
<text x="271.8" y="118.4">14</text>
<text x="263.3" y="120.1">VDD</text>
<text x="256.2" y="194.2">VDD</text>
<text x="264.8" y="192.4">14</text>
</g>
<g font-size="3.2">
<text x="241.2" y="61.9">7</text>
<text x="244.7" y="63.7">VSS</text>
<text x="248.3" y="139.5">7</text>
<text x="251.8" y="141.3">VSS</text>
<text x="241.2" y="213.6">7</text>
<text x="244.7" y="215.4">VSS</text>
</g>
</svg>
